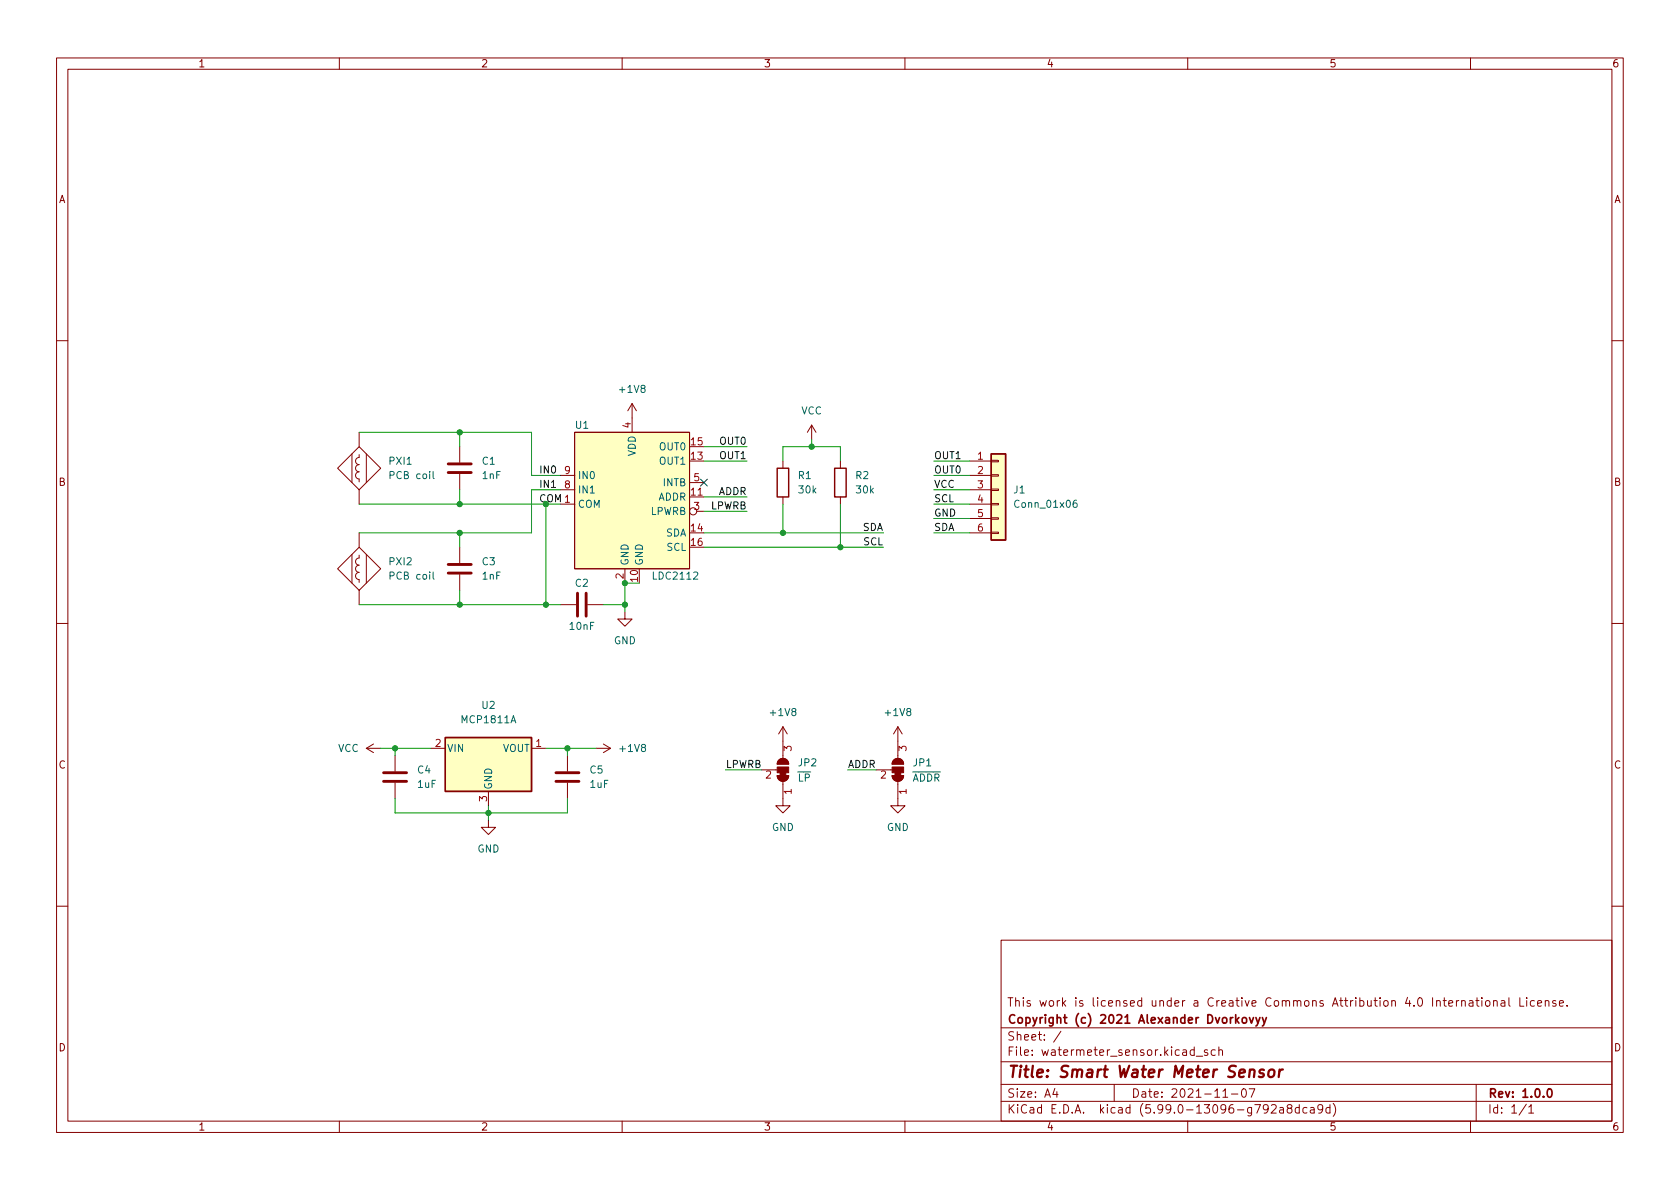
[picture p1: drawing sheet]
<svg xmlns="http://www.w3.org/2000/svg" width="297mm" height="210mm" viewBox="0 0 297 210" stroke-linecap="round" stroke-linejoin="round" font-family="sans-serif">
<g fill="none" stroke="#840000" stroke-width=".18">
<path d="M10 10.2h277v190.1h-277zM12 12.2h273v186.1h-273zM60 10.2v2M110 10.2v2M160 10.2v2M210 10.2v2M260 10.2v2M10 60.2h2M63.5 76.4v2.6M81.3 79v2.8M101.6 76.4h20.3v24.2h-20.3zM111.8 71.4l-.8 1.2"/>
<path d="M111.8 71.4v5M111.8 71.4l.7 1.2M143.5 75.2l-.8 1.2M143.5 75.2v2.5M143.5 75.2l.8 1.2M285 60.2h2M59.7 82.8l3.8-3.8 3.8 3.8-3.8 3.8zM62.2 80.3v5M62.2 98v5.1M63.5 98.7a.64 .64 0 0 0-.6 .6 .64 .64 0 0 0 .6 .6 .64 .64 0 0 0-.6 .7 .64 .64 0 0 0 .6 .6 .64 .64 0 0 0-.6 .6 .64 .64 0 0 0 .6 .7M63.5 80.9a.64 .64 0 0 0-.6 .6 .64 .64 0 0 0 .6 .7 .64 .64 0 0 0-.6 .6 .64 .64 0 0 0 .6 .6 .64 .64 0 0 0-.6 .7 .64 .64 0 0 0 .6 .6M63.5 80.4v.5"/>
<path d="M63.5 84.7v.5M63.5 86.6v2.5M63.5 94.2v2.6M63.5 98.2v.5M64.8 80.3v5M64.8 98v5.1M81.3 83.8v2.8M81.3 96.8v2.8M99.1 89.1h2.5M99.1 86.6h2.5M99.1 84.1h2.5M121.9 87.9h2.6"/>
<path d="M121.9 85.3h2.6M123.2 90.4h1.3M124.5 90.4h.1M138.4 81.5v1.3M138.4 87.9v1.2M148.6 81.5v1.3M148.6 87.9v1.2M171.4 89.1h3.9M171.4 86.6h3.9M171.4 84.1h3.9M171.4 81.5h3.9M171.4 91.7h3.9"/>
<path d="M171.4 94.2h3.9M175.3 94.1h1.2v.3h-1.2zM175.3 91.6h1.2v.2h-1.2zM175.3 89h1.2v.3h-1.2zM175.3 86.5h1.2v.2h-1.2zM175.3 83.9h1.2v.3h-1.2zM175.3 81.4h1.2v.3h-1.2zM10 110.2h2M59.7 100.6l3.8-3.8 3.8 3.8-3.8 3.8zM63.5 102.5v.5M63.5 104.4v2.5M81.3 101.6v2.8"/>
<path d="M99.1 106.9h2.8M103.9 106.9h2.8M110.5 108.2v1.3h1.3l-1.3 1.2-1.3-1.2h1.3M110.5 100.6v2.5M285 110.2h2M64.8 132.3l1.2 .8M64.8 132.3h2.5M66 131.6l-1.2 .7M69.8 133.6v2.8M69.8 138.4v2.8M76.2 132.3h2.5M86.4 139.9v2.6"/>
<path d="M94 132.3h2.5M100.3 133.6v2.8M100.3 138.4v2.8M105.4 132.3h2.5M106.7 131.6l1.2 .7M107.9 132.3l-1.2 .8M134.6 136.1h2.8M137.4 137.2h2a1.02 1.02 0 0 1-1 1 1.02 1.02 0 0 1-1-1zM137.7 134.4a1.02 1.02 0 0 1 1.1-.2 1.02 1.02 0 0 1 .6 .9h-2zM138.4 138.2v4.3h1.3l-1.3 1.3-1.2-1.3h1.2M138.4 128.5v5.6M138.4 128.5l-.7 1.3"/>
<path d="M138.4 128.5l.8 1.3M154.9 136.1h2.8M157.7 137.2h2.1a1.02 1.02 0 0 1-1.1 1 1.02 1.02 0 0 1-1-1zM158 134.4a1.02 1.02 0 0 1 1.1-.2 1.02 1.02 0 0 1 .7 .9h-2.1zM158.7 138.2v4.3h1.3l-1.3 1.3-1.2-1.3h1.2M158.7 128.5v5.6M158.7 128.5l-.7 1.3M158.7 128.5l.8 1.3M86.4 145v1.3h1.2l-1.2 1.3-1.3-1.3h1.3M10 160.2h2M177 166.3h108v32h-108zM257.9 176.9l-.3 .1-.1 .2"/>
<path d="M258.4 177.1l.3-.2 .3 .1 .1 .9M258.4 176.9v1M259.8 177h.6v.9M260.4 177.3l-.5 .1a.29 .29 0 0 0-.2 .2 .29 .29 0 0 0 .2 .3h.5M260.9 176.9h.6M261.2 176.4v1.3l.3 .2M262 176.4v.2M262 176.9v1M262.8 177l.3-.1 .3 .3v.4l-.3 .3h-.3l-.2-.3v-.4zM264.1 177.1l.2-.2 .4 .1v.9M264.1 176.9v1M265.4 177h.6l.1 .9"/>
<path d="M266.1 177.3l-.5 .1a.29 .29 0 0 0-.2 .2 .29 .29 0 0 0 .2 .3h.5M266.8 176.4v1.3l.2 .2M268.7 176.4v1.5h.7M269.9 176.4v.2M269.9 176.9v1M271.3 177l-.4-.1-.3 .3v.4l.1 .3h.6M271.9 177.4l.7-.1-.1-.3-.4-.1-.2 .2v.8h.6M273.2 177.1l.2-.2 .4 .1 .1 .9M273.2 176.9v1M275.1 177l-.4-.1-.2 .2 .1 .3 .5 .1v.4h-.6M275.7 177.4l.7-.1v-.3l-.5-.1-.2 .2 .1 .8h.6M277.1 177.8v.1"/>
<path d="M285 160.2h2M60 198.3v2M110 198.3v2M160 198.3v2M177 194.8h108M177 191.8h108M177 187.8h108M177 181.8h108M186.5 192.5l-.4 1h1M186.9 193v1M187.6 182.4l-1.3 1.9M197 191.8v3"/>
<path d="M210 198.3v2M211.1 185.7l-.4-.1-.3 .3v.4l.2 .3h.5M211.1 185.1v1.5M211.5 186.8h1.1M213.5 185.7l-.4-.1-.2 .2 .1 .3 .5 .1v.4h-.6M214.9 185.7l-.5-.1-.3 .3v.4l.2 .3h.6M215.5 185.8l.2-.2 .4 .1v.9M215.5 185.1v1.5M216.2 194h.9M217.7 193.5h1.2M219.7 192.6l.2-.1a.81 .81 0 0 1 .5 .7 .81 .81 0 0 1-.3 .8h-.1a.81 .81 0 0 1-.6-.6 .81 .81 0 0 1 .3-.8zM220.9 192.5h1l-.7 1.5"/>
<path d="M224.8 195.5l.6-.2 .2 .2v.3l-.9 1h.9M226.3 195.9h.6v.9M226.9 196.2l-.5 .1a.29 .29 0 0 0-.2 .2 .29 .29 0 0 0 .2 .3h.5M227.9 196l-.3-.3v-.2l.3-.2 .4 .1 .1 .2v.2l-.7 .2-.1 .3v.4l.3 .1h.2l.3-.3v-.4l-.3-.1M229.7 195.9l-.4-.1-.3 .3v.4l.1 .3h.6M229.7 195.3v1.5M231.1 195.9l-.5-.1-.2 .3v.4l.1 .3h.6M231.7 195.9h.6l.1 .9M232.4 196.2l-.5 .1a.29 .29 0 0 0-.3 .2 .29 .29 0 0 0 .3 .3h.5M233.9 196l-.3 .3h-.3l-.3-.3 .1-.6 .5-.1 .2 .2a.99 .99 0 0 1-.4 1.3h-.3M235.1 195.9l-.4-.1-.3 .3v.4l.2 .3h.5M235.1 195.3v1.5"/>
<path d="M235.7 195.1a1.72 1.72 0 0 1 0 2.3M260 198.3v2M261 191.8v6.5M269.9 195.3l-1.3 1.9M270.3 195.8l.4-.5v1.5M270.3 196.8h.9"/>
<circle cx="122.6" cy="90.4" r=".63"/>
</g>
<path d="M219.1 179.9l-.6 .6M220.9 179.9l.4 1 .3-1M222.1 179.9l.3 1M222.8 179.9l-.5 1.4-.2 .1M223.2 179.9l.4 1M223.9 179.9l-.5 1.4-.2 .1M218.6 180.4l.5 .5M219.7 180.1l.2-.2 .4 .2 .1 .5-.1 .3h-.4l-.2-.1zM273.8 192.6l.1-.1a.81 .81 0 0 1 .6 .7 .81 .81 0 0 1-.3 .8h-.1a.82 .82 0 0 1-.6-.6 .82 .82 0 0 1 .3-.8z" fill="none" stroke="#840000" stroke-width=".3"/>
<path d="M221 189.3a.49 .49 0 0 1 .8 .1l-.1 1.1M223.5 189.2a.49 .49 0 0 0-.8 .3l.1 .2 .6 .2 .1 .3-.4 .3-.5-.1M224.4 189.3a.52 .52 0 0 1 .5-.2 .52 .52 0 0 1 .4 .4v.6a.55 .55 0 0 1-.5 .4 .55 .55 0 0 1-.6-.4zM226.3 189.1l-.2 1.4M226.8 189.1l-.4 .1-.2 .3" fill="none" stroke="#840000" stroke-width=".4"/>
<g fill="#ffffc2" stroke="#ffffc2" stroke-width=".18">
<path d="M101.6 76.4h20.3v24.2h-20.3z"/>
<path d="M175.3 80.3h2.5v15.2h-2.5z"/>
<path d="M78.7 130.4h15.3v9.5h-15.3z"/>
</g>
<path d="M79.2 99.8h4.1M79.2 83.6h4.1M79.2 82h4.1M79.2 101.3h4.1M102.1 104.9v4.1M103.6 104.9v4.1M67.8 138.2h4.1M67.8 136.6h4.1M98.3 138.2h4.1M98.3 136.6h4.1" fill="none" stroke="#840000" stroke-width=".51"/>
<g fill="#840000" stroke="#840000" stroke-width=".18">
<path d="M158.2 136.6h1.1v.6h-1.1z"/>
<path d="M157.7 137.2h2.1a1.02 1.02 0 0 1-1.1 1 1.02 1.02 0 0 1-1-1z"/>
<path d="M157.7 135.6h2.1v1h-2.1z"/>
<path d="M158 134.4a1.02 1.02 0 0 1 1.1-.2 1.02 1.02 0 0 1 .7 .9h-2.1z"/>
<path d="M137.9 136.6h1v.6h-1z"/>
<path d="M137.4 137.2h2a1.02 1.02 0 0 1-1 1 1.02 1.02 0 0 1-1-1z"/>
<path d="M137.4 135.6h2v1h-2z"/>
<path d="M137.7 134.4a1.02 1.02 0 0 1 1.1-.2 1.02 1.02 0 0 1 .6 .9h-2z"/>
</g>
<path d="M76.6 83.4v1.1l.2 .1M190.3 88.5h-.3a.86 .86 0 0 0 0 1.2l.4-.1 .1-.4-.3-.3h-.2l-.3 .3M76.6 101.2v1l.2 .2" fill="none" stroke="#006464" stroke-width=".18"/>
<path d="M137.4 82.8h2v5.1h-2zM147.6 82.8h2v5.1h-2zM175.3 80.3h2.5v15.2h-2.5zM78.7 130.4h15.3v9.5h-15.3z" fill="none" stroke="#840000" stroke-width=".25"/>
<g fill="none" stroke="#009600" stroke-width=".18">
<path d="M63.5 76.4h30.5v7.7h5.1M81.3 76.4v2.6M124.5 79h7.6M143.5 77.7v1.3M63.5 89.1h33v17.8M81.3 86.6v2.5M81.3 94.2v2.6M99.1 86.6h-5.1v7.6h-30.5M124.5 94.2h31.7M124.5 87.9h7.6M124.5 90.4h7.6M124.5 81.5h7.6"/>
<path d="M124.5 96.8h31.7M138.4 81.5v-2.5h10.2v2.5M138.4 89.1v5.1M148.6 89.1v7.7M165.1 89.1h6.3M165.1 94.2h6.3M165.1 86.6h6.3M165.1 84.1h6.3M165.1 91.7h6.3M165.1 81.5h6.3M63.5 106.9h35.6M81.3 104.4v2.5"/>
<path d="M106.7 106.9h3.8M113 103.1h-2.5v5.1M67.3 132.3h8.9M69.8 132.3v1.3M96.5 132.3h8.9M100.3 132.3v1.3M128.3 136.1h6.3M149.9 136.1h5M69.8 141.2v2.6h30.5v-2.6M86.4 142.5v2.5"/>
</g>
<path d="M123.9 84.7l1.2 1.2M125.1 84.7l-1.2 1.2" fill="none" stroke="#000084" stroke-width=".18"/>
<g fill="#009600" stroke="#009600" stroke-width=".18">
<circle cx="143.5" cy="79" r=".46"/>
<circle cx="96.5" cy="89.1" r=".46"/>
<circle cx="81.3" cy="76.4" r=".46"/>
<circle cx="110.5" cy="103.1" r=".46"/>
<circle cx="81.3" cy="89.1" r=".46"/>
<circle cx="100.3" cy="132.3" r=".46"/>
<circle cx="69.8" cy="132.3" r=".46"/>
<circle cx="96.5" cy="106.9" r=".46"/>
<circle cx="81.3" cy="94.2" r=".46"/>
<circle cx="81.3" cy="106.9" r=".46"/>
<circle cx="86.4" cy="143.8" r=".46"/>
<circle cx="110.5" cy="106.9" r=".46"/>
<circle cx="138.4" cy="94.2" r=".46"/>
<circle cx="148.6" cy="96.8" r=".46"/>
</g>
<text font-size="2.8" fill="#840000" x="178" y="190.6">Title: Smart Water Meter Sensor</text>
<g font-size="2.1" fill="#840000">
<text x="178" y="178">This work is licensed under a Creative Commons Attribution 4.0 International License.</text>
<text x="178" y="184">Sheet: /</text>
<text x="178" y="181">Copyright (c) 2021 Alexander Dvorkovyy</text>
<text x="178" y="186.7">File: watermeter_sensor.kicad_sch</text>
<text x="178" y="196.9">KiCad E.D.A. kicad (5.99.0-13096-g792a8dca9d)</text>
<text x="178" y="194.1">Size: A4</text>
<text x="200" y="194.1">Date: 2021-11-07</text>
<text x="263" y="194.1">Rev: 1.0.0</text>
<text x="263" y="196.9">Id: 1/1</text>
</g>
<g font-size="1.8" fill="#840000">
<text x="35" y="11.9">1</text>
<text x="85" y="11.9">2</text>
<text x="135" y="11.9">3</text>
<text x="185" y="11.9">4</text>
<text x="235" y="11.9">5</text>
<text x="285" y="11.9">6</text>
<text x="10.3" y="35.9">A</text>
<text x="285.3" y="35.9">A</text>
<text x="10.3" y="85.9">B</text>
<text x="285.3" y="85.9">B</text>
<text x="10.3" y="135.9">C</text>
<text x="285.3" y="135.9">C</text>
<text x="10.3" y="185.9">D</text>
<text x="285.3" y="185.9">D</text>
<text x="35" y="199.9">1</text>
<text x="85" y="199.9">2</text>
<text x="135" y="199.9">3</text>
<text x="185" y="199.9">4</text>
<text x="235" y="199.9">5</text>
<text x="285" y="199.9">6</text>
</g>
<g font-size="1.8" fill="#006464">
<text x="109.7" y="69.5">+1V8</text>
<text x="101.8" y="75.8">U1</text>
<text x="141.6" y="73.3">VCC</text>
<text x="68.9" y="82.2">PXI1</text>
<text x="85.3" y="82.2">C1</text>
<text x="112.4" y="80.7" transform="rotate(-90 112.4 80.7)">VDD</text>
<text x="116.7" y="82.2">OUT1</text>
<text x="116.7" y="79.6">OUT0</text>
<text x="69.2" y="84.7">PCB coil</text>
<text x="85.3" y="84.7">1nF</text>
<text x="102.1" y="89.8">COM</text>
<text x="102.1" y="87.2">IN1</text>
<text x="102.1" y="84.7">IN0</text>
<text x="116.3" y="88.5">ADDR</text>
<text x="117.3" y="86">INTB</text>
<text x="141.2" y="84.7">R1</text>
<text x="141.3" y="87.2">30k</text>
<text x="151.3" y="84.7">R2</text>
<text x="151.5" y="87.2">30k</text>
<text x="179.3" y="87.2">J1</text>
<text x="179.7" y="89.8">Conn_01x06</text>
<text x="114.9" y="91.1">LPWRB</text>
<text x="117.7" y="94.9">SDA</text>
<text x="68.9" y="99.9">PXI2</text>
<text x="85.3" y="99.9">C3</text>
<text x="111.1" y="100.1" transform="rotate(-90 111.1 100.1)">GND</text>
<text x="113.7" y="100.1" transform="rotate(-90 113.7 100.1)">GND</text>
<text x="117.9" y="97.4">SCL</text>
<text x="69.2" y="102.5">PCB coil</text>
<text x="85.3" y="102.5">1nF</text>
<text x="101.7" y="103.8">C2</text>
<text x="115.6" y="102.5">LDC2112</text>
<text x="100.8" y="111.4">10nF</text>
<text x="108.5" y="113.9">GND</text>
<text x="85.2" y="125.3">U2</text>
<text x="81.8" y="127.9">MCP1811A</text>
<text x="136.3" y="126.6">+1V8</text>
<text x="156.7" y="126.6">+1V8</text>
<text x="59.7" y="133">VCC</text>
<text x="73.8" y="136.8">C4</text>
<text x="79" y="133">VIN</text>
<text x="88.8" y="133">VOUT</text>
<text x="104.3" y="136.8">C5</text>
<text x="109.7" y="133">+1V8</text>
<text x="141.2" y="135.5">JP2</text>
<text x="161.5" y="135.5">JP1</text>
<text x="73.9" y="139.3">1uF</text>
<text x="87" y="139.7" transform="rotate(-90 87 139.7)">GND</text>
<text x="104.4" y="139.3">1uF</text>
<text x="140.4" y="138.2">~{LP}</text>
<text x="160.6" y="138.2">~{ADDR}</text>
<text x="136.5" y="146.9">GND</text>
<text x="156.8" y="146.9">GND</text>
<text x="84.4" y="150.7">GND</text>
</g>
<g font-size="1.8" fill="#a90000">
<text x="111.5" y="75.7" transform="rotate(-90 111.5 75.7)">4</text>
<text x="99.8" y="83.8">9</text>
<text x="122.2" y="81.3">13</text>
<text x="122.2" y="78.7">15</text>
<text x="172.9" y="81.3">1</text>
<text x="172.9" y="83.8">2</text>
<text x="99.8" y="86.4">8</text>
<text x="122.2" y="87.6">11</text>
<text x="122.7" y="85.1">5</text>
<text x="172.9" y="86.4">3</text>
<text x="172.9" y="88.9">4</text>
<text x="122.2" y="94">14</text>
<text x="122.7" y="90.2">3</text>
<text x="172.9" y="91.4">5</text>
<text x="172.9" y="94">6</text>
<text x="122.2" y="96.5">16</text>
<text x="110.2" y="102.3" transform="rotate(-90 110.2 102.3)">2</text>
<text x="112.8" y="102.8" transform="rotate(-90 112.8 102.8)">10</text>
<text x="77" y="132.1">2</text>
<text x="94.8" y="132.1">1</text>
<text x="135.4" y="137.7">2</text>
<text x="140" y="132.8" transform="rotate(-90 140 132.8)">3</text>
<text x="155.7" y="137.7">2</text>
<text x="160.3" y="132.8" transform="rotate(-90 160.3 132.8)">3</text>
<text x="86.1" y="141.7" transform="rotate(-90 86.1 141.7)">3</text>
<text x="140" y="140.4" transform="rotate(-90 140 140.4)">1</text>
<text x="160.3" y="140.4" transform="rotate(-90 160.3 140.4)">1</text>
</g>
<g font-size="1.8" fill="#0f0f0f">
<text x="95.2" y="83.7">IN0</text>
<text x="127.4" y="78.6">OUT0</text>
<text x="127.4" y="81.2">OUT1</text>
<text x="165.1" y="83.7">OUT0</text>
<text x="165.1" y="81.2">OUT1</text>
<text x="95.2" y="86.3">IN1</text>
<text x="127" y="87.5">ADDR</text>
<text x="165.1" y="86.3">VCC</text>
<text x="165.1" y="88.8">SCL</text>
<text x="125.6" y="90.1">LPWRB</text>
<text x="152.5" y="93.9">SDA</text>
<text x="165.1" y="93.9">SDA</text>
<text x="165.1" y="91.3">GND</text>
<text x="152.7" y="96.4">SCL</text>
<text x="128.3" y="135.8">LPWRB</text>
<text x="149.9" y="135.8">ADDR</text>
</g>
<text font-size="1.8" fill="#009600" x="95.2" y="88.8">COM 1</text>
</svg>
